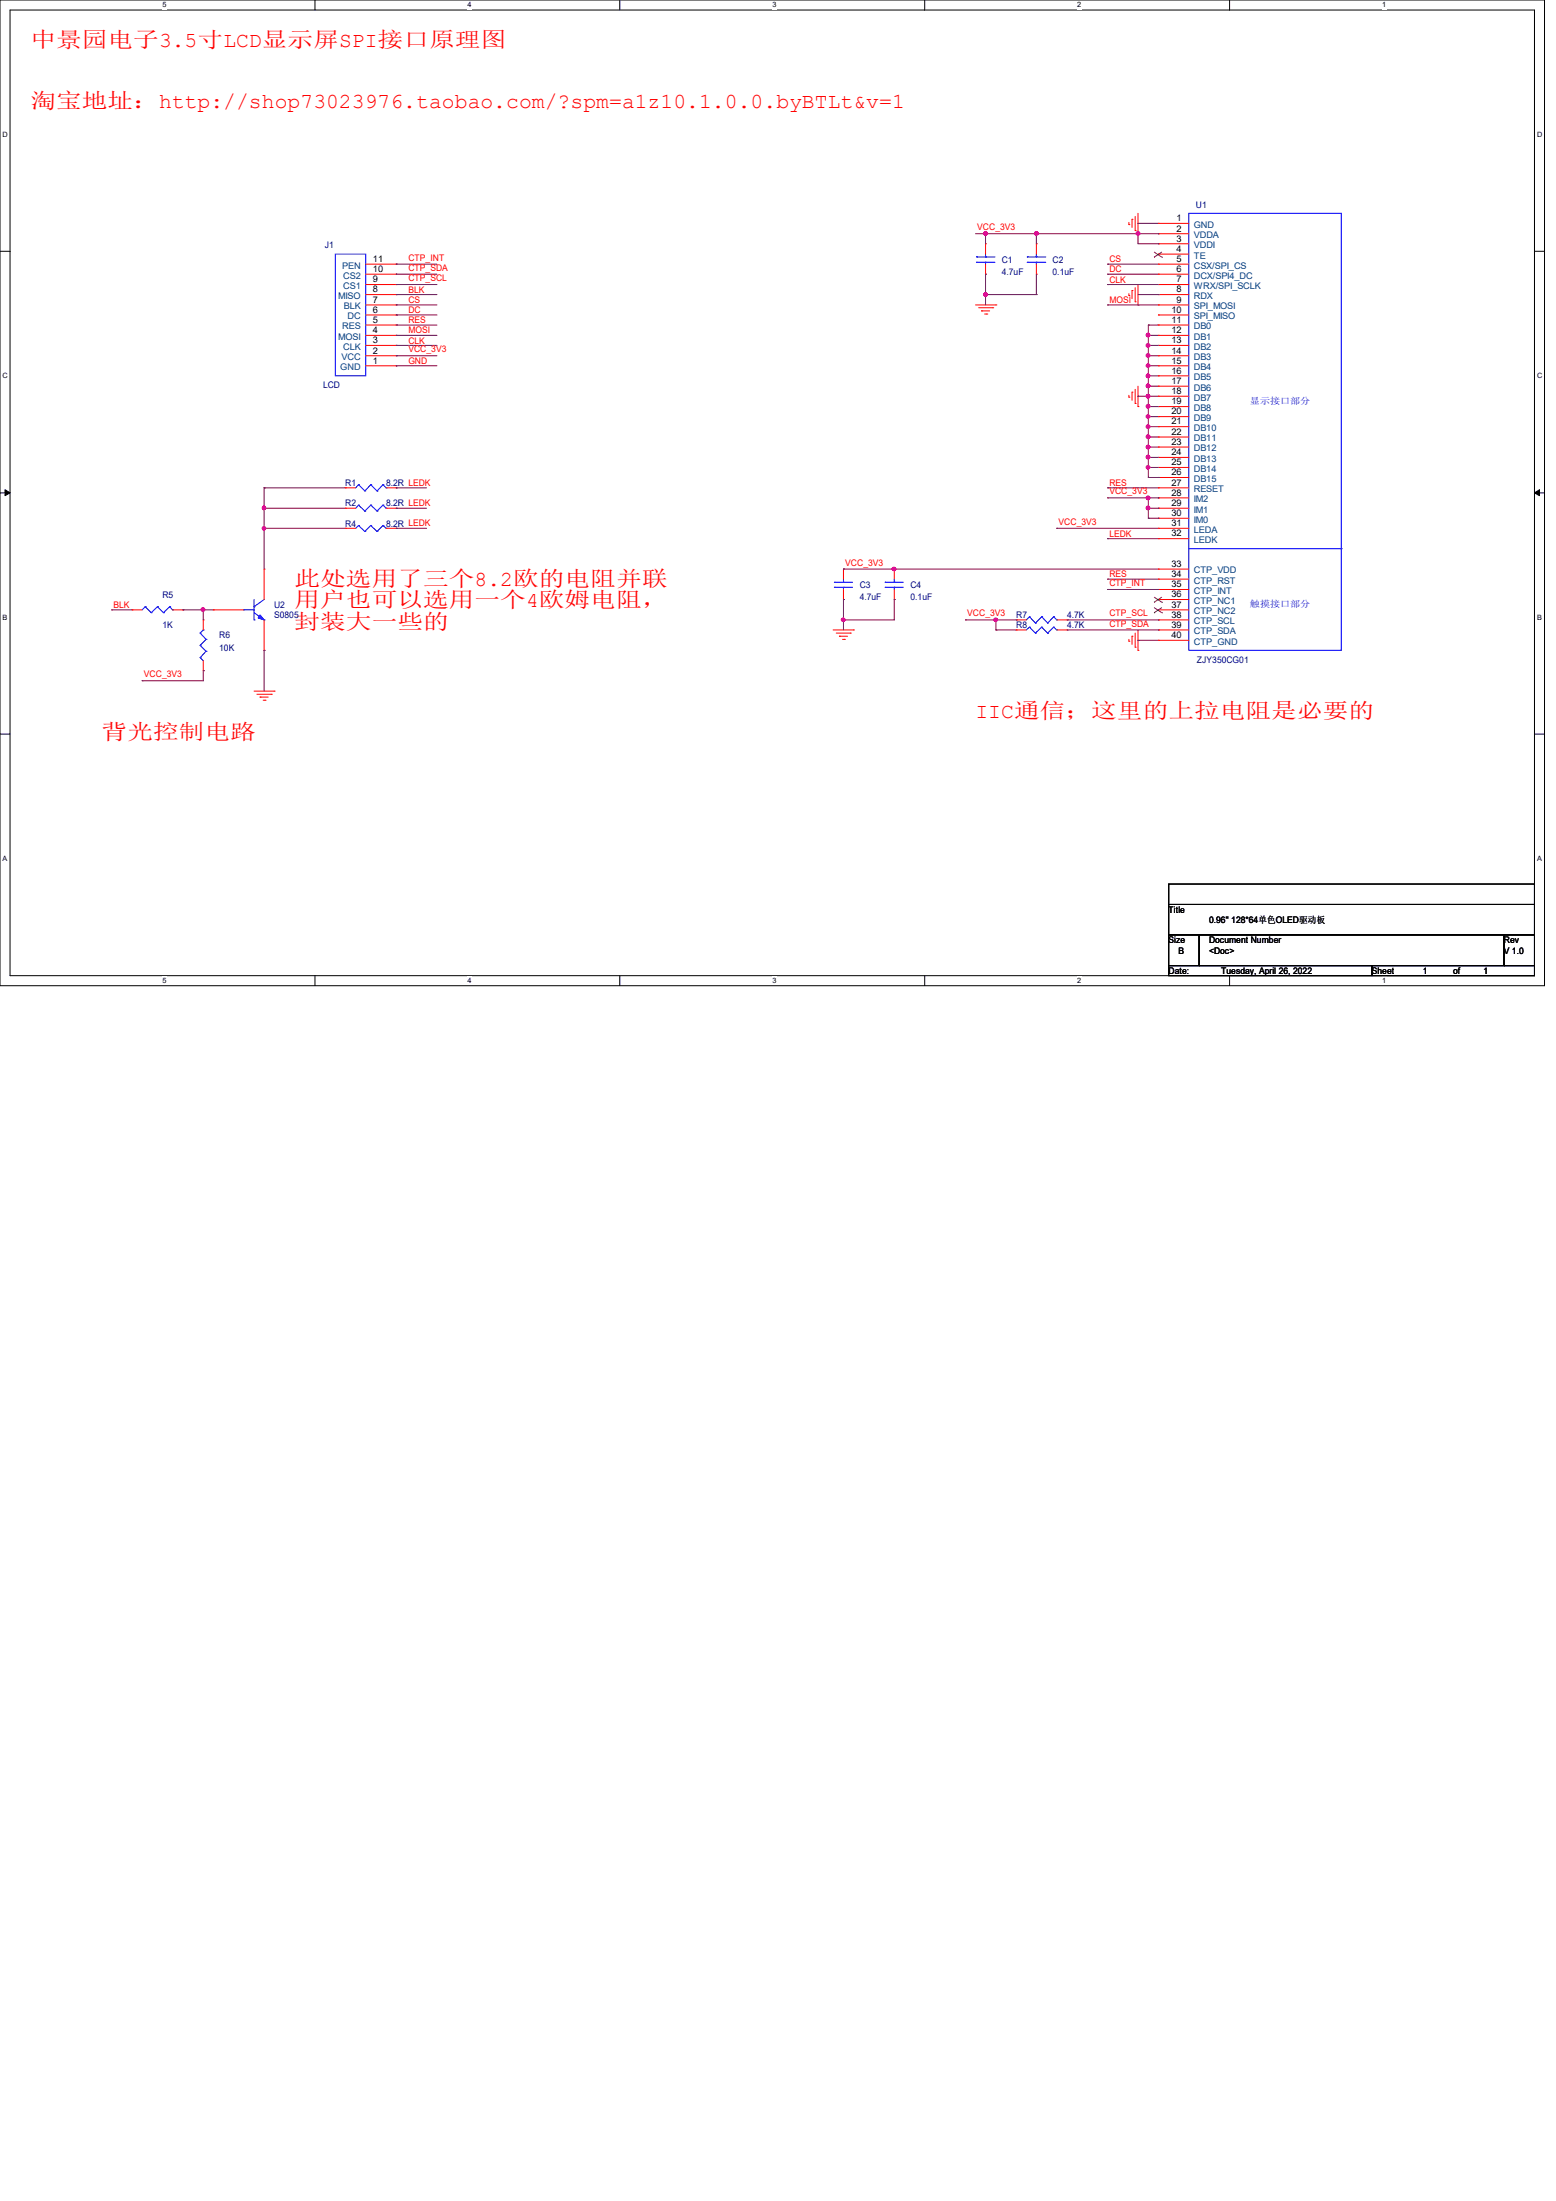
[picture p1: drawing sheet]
<svg xmlns="http://www.w3.org/2000/svg" width="210mm" height="297mm" viewBox="0 0 210 297" stroke-linecap="round" stroke-linejoin="round" font-family="sans-serif">
<path d="M0 0h208.4v133h-208.4zM1.4 1.4h205.7v130.3h-205.7z" fill="none" stroke="#000" stroke-width=".13"/>
<g fill="#fff">
<path d="M21.9 .1h.6v1.1h-.6z"/>
<path d="M21.9 131.8h.6v1.1h-.6z"/>
</g>
<path d="M42.5 0v1.4M42.5 131.7v1.3" fill="none" stroke="#000" stroke-width=".13"/>
<g fill="#fff">
<path d="M63.1 .1h.5v1.1h-.5z"/>
<path d="M63.1 131.8h.5v1.1h-.5z"/>
</g>
<path d="M83.7 0v1.4M83.7 131.7v1.3" fill="none" stroke="#000" stroke-width=".13"/>
<g fill="#fff">
<path d="M104.2 .1h.6v1.1h-.6z"/>
<path d="M104.2 131.8h.6v1.1h-.6z"/>
</g>
<path d="M124.8 0v1.4M124.8 131.7v1.3" fill="none" stroke="#000" stroke-width=".13"/>
<g fill="#fff">
<path d="M145.4 .1h.5v1.1h-.5z"/>
<path d="M145.4 131.8h.5v1.1h-.5z"/>
</g>
<path d="M165.9 0v1.4M165.9 131.7v1.3" fill="none" stroke="#000" stroke-width=".13"/>
<g fill="#fff">
<path d="M186.5 .1h.6v1.1h-.6z"/>
<path d="M186.5 131.8h.6v1.1h-.6z"/>
<path d="M.3 17.6h.8v1.1h-.8z"/>
<path d="M207.4 17.6h.8v1.1h-.8z"/>
<path d="M.3 50.2h.8v1.1h-.8z"/>
<path d="M207.4 50.2h.8v1.1h-.8z"/>
</g>
<path d="M0 33.9h1.4M207.1 33.9h1.3" fill="none" stroke="#000" stroke-width=".13"/>
<g fill="#fff">
<path d="M.3 82.8h.7v1.1h-.7z"/>
<path d="M207.4 82.8h.7v1.1h-.7z"/>
</g>
<path d="M0 66.5h1.4M207.1 66.5h1.3" fill="none" stroke="#000" stroke-width=".13"/>
<path d="M.7 66.1l.7 .4-.7 .4zM207.1 66.5l.7-.4v.8z" fill="#000" stroke="#000" stroke-width=".13"/>
<g fill="#fff">
<path d="M.3 115.3h.7v1.1h-.7z"/>
<path d="M207.4 115.3h.7v1.1h-.7z"/>
</g>
<path d="M0 99.1h1.4M207.1 99.1h1.3M157.7 119.3h49.4v2.7h-49.4zM157.7 122h49.4v4.2h-49.4zM157.7 126.2h4.1v4.1h-4.1zM157.7 130.3h27.5v1.4h-27.5zM161.8 126.2h41.2v4.1h-41.2zM185.2 130.3h21.9v1.4h-21.9zM203 126.2h4.1v4.1h-4.1z" fill="none" stroke="#000" stroke-width=".13"/>
<g fill="none" stroke="#f00" stroke-width=".13">
<path d="M49.4 39.8h4.1M49.4 38.4h4.1M49.4 37h4.1M49.4 35.6h4.1M53.5 39.8h.1M53.5 38.4h.1M53.5 37h.1M53.5 35.6h.1M133 37h.1M133 32.9h.1M133 32.9v1.4M133 35.6v1.4"/>
<path d="M139.9 37h.1M139.9 32.9h.1M139.9 32.9v1.4M139.9 35.6v1.4M152.4 39.9h.1M152.4 30.3h.1M152.4 30v.3M152.4 39.6v.3M152.8 39.2h.1M152.8 29.6h.1M152.8 29.6v1.1M152.8 39.2v1.1"/>
<path d="M153.2 31.1h.1M153.2 29.2v1.9M153.2 38.8v1.9M153.6 31.5h.1M153.6 28.8v2.7M153.6 38.4v2.7M156.3 30.1h.1M156.3 31.5h.1M156.3 32.9h.1M156.3 34.3h.1M156.3 35.6h.1M156.3 37h.1"/>
<path d="M156.3 38.4h.1M156.3 39.8h.1M156.3 39.8h4.1M156.3 38.4h4.1M156.3 37h4.1M156.3 35.6h4.1M156.3 30.1h4.1M156.3 31.5h4.1M156.3 32.9h4.1M156.3 34.3h4.1M49.4 41.1h4.1M49.4 49.4h4.1"/>
<path d="M49.4 48h4.1M49.4 46.6h4.1M49.4 45.3h4.1M49.4 43.9h4.1M49.4 42.5h4.1M53.5 49.4h.1M53.5 48h.1M53.5 46.6h.1M53.5 45.3h.1M53.5 43.9h.1M53.5 42.5h.1M53.5 41.1h.1"/>
<path d="M131.7 41.1h2.7M132.1 41.5h1.9M132.5 42h.1M132.5 42h1.1M132.9 42.4h.3M133.2 42.4h.1M134 41.5h.1M134.4 41.1h.1M152.4 53.6h.1M152.4 53.3v.3M152.8 52.9h.1M152.8 52.9v1.1"/>
<path d="M153.2 40.7h.1M153.2 54.4h.1M153.2 52.5v1.9M153.6 41.1h.1M153.6 54.9h.1M153.6 52.1v2.8M156.3 41.1h.1M156.3 42.5h.1M156.3 43.9h.1M156.3 45.3h.1M156.3 46.6h.1M156.3 48h.1"/>
<path d="M156.3 49.4h.1M156.3 50.7h.1M156.3 52.1h.1M156.3 53.5h.1M156.3 54.9h.1M156.3 56.2h.1M156.3 57.6h.1M156.3 59h.1M156.3 41.1h4.1M156.3 49.4h4.1M156.3 48h4.1M156.3 46.6h4.1"/>
<path d="M156.3 45.3h4.1M156.3 43.9h4.1M156.3 42.5h4.1M156.3 50.7h4.1M156.3 52.1h4.1M156.3 53.5h4.1M156.3 54.9h4.1M156.3 56.2h4.1M156.3 57.6h4.1M156.3 59h4.1M35.6 76.8h.1M35.6 76.8v4.1"/>
<path d="M46.6 68.6h.1M46.6 65.8h.1M46.6 71.3h.1M46.6 68.6h1.4M46.6 65.8h1.4M46.6 71.3h1.4M52.1 68.6h1.4M52.1 65.8h1.4M52.1 71.3h1.4M53.5 68.6h.1M53.5 65.8h.1M53.5 71.3h.1"/>
<path d="M113.8 76.8h.1M113.8 76.8v1.3M113.8 79.5v1.4M120.7 76.8h.1M120.7 76.8v1.3M120.7 79.5v1.4M156.3 60.3h.1M156.3 61.7h.1M156.3 63.1h.1M156.3 64.4h.1M156.3 65.8h.1M156.3 67.2h.1"/>
<path d="M156.3 68.6h.1M156.3 69.9h.1M156.3 71.3h.1M156.3 72.7h.1M156.3 76.8h.1M156.3 78.1h.1M156.3 79.5h.1M156.3 68.6h4.1M156.3 65.8h4.1M156.3 60.3h4.1M156.3 61.7h4.1M156.3 63.1h4.1"/>
<path d="M156.3 64.4h4.1M156.3 67.2h4.1M156.3 69.9h4.1M156.3 71.3h4.1M156.3 72.7h4.1M156.3 76.8h4.1M156.3 78.1h4.1M156.3 79.5h4.1M17.8 82.3h.1M17.8 82.3h1.4M23.3 82.3h1.4M24.7 82.3h.1"/>
<path d="M27.4 90.5h.1M27.4 83.7h.1M27.4 83.7v1.3M27.4 89.2v1.3M28.8 82.3h.1M28.8 82.3h4.1M34.3 93.3h2.7M34.7 93.7h1.9M35.1 94.1h.1M35.1 94.1h1.1M35.5 94.5h.3M35.6 87.8h.1"/>
<path d="M35.6 83.7v4.1M35.8 94.5h.1M36.6 93.7h.1M37 93.3h.1M112.4 85h2.8M112.9 85.4h1.9M113.3 85.9h.1M113.3 85.9h1.1M113.7 86.3h.3M113.8 80.9h.1M114 86.3h.1M114.8 85.4h.1"/>
<path d="M115.2 85h.1M120.7 80.9h.1M137.2 85h.1M137.2 83.7h.1M137.2 85h1.3M137.2 83.7h1.3M142.6 85h1.4M142.6 83.7h1.4M144 85h.1M144 83.7h.1M152.4 86.5h.1M152.4 86.3v.2"/>
<path d="M152.8 85.9h.1M152.8 85.9v1.1M153.2 87.3h.1M153.2 85.4v1.9M153.6 87.8h.1M153.6 85v2.8M156.3 80.9h.1M156.3 82.3h.1M156.3 83.7h.1M156.3 85h.1M156.3 86.4h.1M156.3 85h4.1"/>
<path d="M156.3 82.3h4.1M156.3 83.7h4.1M156.3 80.9h4.1M156.3 86.4h4.1"/>
</g>
<g fill="none" stroke="#00f" stroke-width=".13">
<path d="M45.3 34.3h4.1v16.4h-4.1zM131.8 34.7h.1M131.8 35.4h.1M131.8 34.7h2.5M131.8 35.4h2.5M133 35.4h.1M133 34.7h.1M133 34.3v.4M133 35.4v.2M138.6 34.7h.1M138.6 35.4h.1M138.6 34.7h2.5"/>
<path d="M138.6 35.4h2.5M139.9 35.4h.1M139.9 34.7h.1M139.9 34.3v.4M139.9 35.4v.2M160.4 28.8h20.6v59h-20.6zM48.4 68.2h.1M48.4 65.4h.1M48.4 70.9h.1M48.4 68.2l-.4 .4M48.4 68.2l.8 .8M48.4 65.4l-.4 .4"/>
<path d="M48.4 65.4l.8 .9M48.4 70.9l-.4 .4M48.4 70.9l.8 .8M49.2 69h.1M49.2 66.3h.1M49.2 71.7h.1M50 68.2h.1M50 65.4h.1M50 70.9h.1M50 68.2l-.8 .8M50 68.2l.9 .8M50 65.4l-.8 .9"/>
<path d="M50 65.4l.9 .9M50 70.9l-.8 .8M50 70.9l.9 .8M50.9 69h.1M50.9 66.3h.1M50.9 71.7h.1M51.7 68.2h.1M51.7 65.4h.1M51.7 70.9h.1M51.7 68.2l-.8 .8M51.7 68.2l.4 .4M51.7 65.4l-.8 .9"/>
<path d="M51.7 65.4l.4 .4M51.7 70.9l-.8 .8M51.7 70.9l.4 .4M52.1 68.6h.1M52.1 65.8h.1M52.1 71.3h.1M112.6 78.6h.1M112.6 79.2h.1M112.6 78.6h2.5M112.6 79.2h2.5M113.8 79.2h.1M113.8 78.6h.1"/>
<path d="M113.8 78.1v.5M113.8 79.2v.3M119.5 78.6h.1M119.5 79.2h.1M119.5 78.6h2.4M119.5 79.2h2.4M120.7 79.2h.1M120.7 78.6h.1M120.7 78.1v.5M120.7 79.2v.3M160.4 74h20.6M181 74h.1"/>
<path d="M19.6 81.9h.1M19.6 81.9l-.4 .4M19.6 81.9l.8 .8M20.4 82.7h.1M21.3 81.9h.1M21.3 81.9l-.9 .8M21.3 81.9l.8 .8M22.1 82.7h.1M22.9 81.9h.1M22.9 81.9l-.8 .8M22.9 81.9l.4 .4M23.3 82.3h.1"/>
<path d="M27 88.7h.1M27 87.1h.1M27 85.4h.1M27 88.7l.4 .5M27 87.1l.8 .8M27 85.4l.8 .9M27.4 85h.1M27.4 85l-.4 .4M27.8 87.9h.1M27.8 86.3h.1M27.8 87.9l-.8 .8M27.8 86.3l-.8 .8"/>
<path d="M32.9 82.3h.1M32.9 82.3h1.4M34.3 83.7h.1M34.3 81.9h.1M34.3 80.9v2.8M34.3 82.7l1.3 1M35.6 83.7h.1M35.6 80.9l-1.3 1M138.9 84.6h.1M138.9 83.2h.1M138.9 84.6l-.4 .4M138.9 84.6l.8 .8"/>
<path d="M138.9 83.2l-.4 .5M138.9 83.2l.8 .9M139.7 85.4h.1M139.7 84.1h.1M140.6 84.6h.1M140.6 83.2h.1M140.6 84.6l-.9 .8M140.6 84.6l.8 .8M140.6 83.2l-.9 .9M140.6 83.2l.8 .9M141.4 85.4h.1M141.4 84.1h.1"/>
<path d="M142.2 84.6h.1M142.2 83.2h.1M142.2 84.6l-.8 .8M142.2 84.6l.4 .4M142.2 83.2l-.8 .9M142.2 83.2l.4 .5M142.6 85h.1M142.6 83.7h.1"/>
</g>
<path d="M35.1 83l.5 .7-.8-.3z" fill="#00f" stroke="#00f" stroke-width=".13"/>
<path d="M155.8 34.7h.1M155.8 34l1 .7M156.8 34.7h.1M156.8 34l-1 .7M155.8 81.3h.1M155.8 82.7h.1M155.8 80.6l1 .7M155.8 82l1 .7M156.8 81.3h.1M156.8 82.7h.1M156.8 80.6l-1 .7M156.8 82l-1 .7" fill="none" stroke="#804000" stroke-width=".13"/>
<g fill="none" stroke="#800040" stroke-width=".13">
<path d="M53.5 39.8h.1M53.5 35.6h.1M53.5 37h.1M53.5 38.4h.1M53.5 35.6h5.5M53.5 37h5.5M53.5 38.4h5.5M53.5 39.8h5.5M131.7 31.5h24.6M133 31.5h.1M133 39.8h.1M133 37h.1"/>
<path d="M133 39.8h6.9M133 31.5v1.4M133 37v4.1M139.9 31.5h.1M139.9 39.8h.1M139.9 31.5v1.4M139.9 37v2.8M149.5 35.6h.1M149.5 37h.1M149.5 38.4h.1M149.5 35.6h6.8M149.5 37h6.8"/>
<path d="M149.5 38.4h6.8M153.6 31.5h.1M153.6 30.1h.1M153.6 31.5v1.4h2.7M153.6 39.8h2.7M153.6 30.1h2.7M156.3 31.5h.1M156.3 32.9h.1M156.3 39.8h.1M53.5 41.1h.1M53.5 42.5h.1M53.5 43.9h.1"/>
<path d="M53.5 45.3h.1M53.5 46.6h.1M53.5 49.4h.1M53.5 48h.1M53.5 41.1h5.5M53.5 42.5h5.5M53.5 43.9h5.5M53.5 45.3h5.5M53.5 46.6h5.5M53.5 49.4h5.5M53.5 48h5.5M149.5 41.1h.1"/>
<path d="M149.5 41.1h6.8M153.6 53.5h.1M153.6 53.5h2.7M155 43.9h.1M155 45.3h.1M155 46.6h.1M155 48h.1M155 49.4h.1M155 50.7h.1M155 52.1h.1M155 53.5h.1M155 54.9h.1"/>
<path d="M155 56.2h.1M155 57.6h.1M155 59h.1M155 43.9h1.3M155 45.3h1.3M155 46.6h1.3M155 49.4h1.3M155 48h1.3M155 43.9v20.5M155 50.7h1.3M155 52.1h1.3M155 54.9h1.3"/>
<path d="M155 56.2h1.3M155 57.6h1.3M155 59h1.3M35.6 71.3h.1M35.6 68.6h.1M35.6 65.8h.1M35.6 71.3h11M35.6 68.6h11M35.6 65.8h11M35.6 65.8v11M53.5 71.3h.1M53.5 68.6h.1"/>
<path d="M53.5 65.8h.1M53.5 71.3h4.1M53.5 68.6h4.1M53.5 65.8h4.1M113.8 76.8h.1M113.8 76.8h42.5M120.7 76.8h.1M142.6 71.3h.1M142.6 71.3h13.7M149.5 65.8h.1M149.5 67.2h.1M149.5 72.7h.1"/>
<path d="M149.5 78.1h.1M149.5 79.5h.1M149.5 65.8h6.8M149.5 67.2h6.8M149.5 72.7h6.8M149.5 78.1h6.8M149.5 79.5h6.8M155 60.3h.1M155 61.7h.1M155 63.1h.1M155 64.4h.1M155 68.6h.1"/>
<path d="M155 69.9h.1M155 68.6h1.3M155 67.2v2.7M155 64.4h1.3M155 60.3h1.3M155 61.7h1.3M155 63.1h1.3M155 69.9h1.3M156.3 64.4h.1M156.3 68.6h.1M156.3 67.2h.1M156.3 69.9h.1"/>
<path d="M15.1 82.3h.1M15.1 82.3h2.7M19.2 91.9h.1M24.7 82.3h.1M24.7 82.3h4.1M27.4 82.3h.1M27.4 90.5h.1M27.4 82.3v1.4M27.4 90.5v1.4h-8.2M35.6 87.8h.1M35.6 87.8v5.5M113.8 80.9h.1"/>
<path d="M113.8 83.7h.1M113.8 80.9v4.1M120.7 80.9h.1M120.7 80.9v2.8h-6.9M130.3 83.7h.1M130.3 83.7h6.9M134.4 85h.1M134.4 83.7h.1M134.4 85h2.8M134.4 83.7v1.3M137.2 83.7h.1M144 83.7h12.3"/>
<path d="M144 85h12.3M153.6 86.4h.1M153.6 86.4h2.7M156.3 83.7h.1M156.3 85h.1"/>
</g>
<g fill="#f0f" stroke="#f0f" stroke-width=".13">
<circle cx="27.4" cy="82.3" r=".25"/>
<circle cx="35.6" cy="68.5" r=".24"/>
<circle cx="35.6" cy="71.3" r=".24"/>
<circle cx="133" cy="31.5" r=".25"/>
<circle cx="153.6" cy="31.5" r=".25"/>
<circle cx="120.7" cy="76.8" r=".24"/>
<circle cx="139.9" cy="31.5" r=".25"/>
<circle cx="133" cy="39.8" r=".25"/>
<circle cx="113.8" cy="83.6" r=".24"/>
<circle cx="154.9" cy="45.2" r=".25"/>
<circle cx="154.9" cy="46.6" r=".25"/>
<circle cx="154.9" cy="48" r=".25"/>
<circle cx="154.9" cy="49.4" r=".24"/>
<circle cx="154.9" cy="50.7" r=".25"/>
<circle cx="154.9" cy="52.1" r=".25"/>
<circle cx="154.9" cy="53.5" r=".25"/>
<circle cx="154.9" cy="54.8" r=".25"/>
<circle cx="154.9" cy="56.2" r=".24"/>
<circle cx="154.9" cy="57.6" r=".25"/>
<circle cx="154.9" cy="58.9" r=".25"/>
<circle cx="154.9" cy="60.3" r=".25"/>
<circle cx="154.9" cy="61.7" r=".25"/>
<circle cx="154.9" cy="63.1" r=".24"/>
<circle cx="134.4" cy="83.6" r=".24"/>
<circle cx="154.9" cy="67.2" r=".25"/>
<circle cx="154.9" cy="68.5" r=".25"/>
</g>
<g font-size="2.9" fill="#f00">
<text x="4.1" y="6.4">中景园电子3.5寸LCD显示屏SPI接口原理图</text>
<text x="4.1" y="14.6">淘宝地址：http://shop73023976.taobao.com/?spm=a1z10.1.0.0.byBTLt&amp;v=1</text>
<text x="39.8" y="79.1">此处选用了三个8.2欧的电阻并联</text>
<text x="39.8" y="82">用户也可以选用一个4欧姆电阻，</text>
<text x="39.8" y="84.8">封装大一些的</text>
<text x="13.7" y="99.7">背光控制电路</text>
<text x="131.7" y="96.9">IIC通信；这里的上拉电阻是必要的</text>
</g>
<g font-size="1.2">
<text x="158.8" y="29.8">1</text>
<text x="50.3" y="35.3">11</text>
<text x="158.8" y="31.2">2</text>
<text x="158.8" y="32.6">3</text>
<text x="158.8" y="34">4</text>
<text x="158.8" y="35.3">5</text>
<text x="50.3" y="40.9">7</text>
<text x="50.3" y="39.5">8</text>
<text x="50.3" y="38.1">9</text>
<text x="50.3" y="36.7">10</text>
<text x="158.8" y="36.7">6</text>
<text x="158.8" y="38.1">7</text>
<text x="158.8" y="39.5">8</text>
<text x="158.8" y="40.9">9</text>
<text x="50.3" y="47.7">2</text>
<text x="50.3" y="46.3">3</text>
<text x="50.3" y="45">4</text>
<text x="50.3" y="43.6">5</text>
<text x="50.3" y="42.2">6</text>
<text x="158.1" y="42.2">10</text>
<text x="158.1" y="43.6">11</text>
<text x="158.1" y="45">12</text>
<text x="158.1" y="46.3">13</text>
<text x="158.1" y="47.7">14</text>
<text x="50.3" y="49.1">1</text>
<text x="158.1" y="49.1">15</text>
<text x="158.1" y="50.4">16</text>
<text x="158.1" y="51.8">17</text>
<text x="158.1" y="53.2">18</text>
<text x="158.1" y="54.6">19</text>
<text x="158.1" y="55.9">20</text>
<text x="158.1" y="57.3">21</text>
<text x="158.1" y="58.7">22</text>
<text x="158.1" y="60">23</text>
<text x="158.1" y="61.4">24</text>
<text x="158.1" y="62.8">25</text>
<text x="158.1" y="64.1">26</text>
<text x="158.1" y="65.5">27</text>
<text x="158.1" y="66.9">28</text>
<text x="158.1" y="68.3">29</text>
<text x="158.1" y="69.6">30</text>
<text x="158.1" y="71">31</text>
<text x="158.1" y="72.4">32</text>
<text x="158.1" y="76.5">33</text>
<text x="158.1" y="77.9">34</text>
<text x="158.1" y="79.2">35</text>
<text x="158.1" y="80.6">36</text>
<text x="158.1" y="82">37</text>
<text x="158.1" y="83.4">38</text>
<text x="158.1" y="84.7">39</text>
<text x="158.1" y="86.1">40</text>
<text x="157.7" y="123.2">Title</text>
<text x="163.2" y="124.6">0.96'' 128*64单色OLED驱动板</text>
<text x="157.7" y="127.3">Size</text>
<text x="157.7" y="131.4">Date:</text>
<text x="159.1" y="128.7">B</text>
<text x="163.2" y="127.3">Document Number</text>
<text x="163.2" y="128.7">&lt;Doc&gt;</text>
<text x="164.8" y="131.4">Tuesday, April 26, 2022</text>
<text x="185.1" y="131.4">Sheet</text>
<text x="192" y="131.4">1</text>
<text x="196.1" y="131.4">of</text>
<text x="200.2" y="131.4">1</text>
<text x="203" y="127.3">Rev</text>
<text x="203" y="128.7">V 1.0</text>
</g>
<g font-size="1.2" fill="#000080">
<text x="161.4" y="28">U1</text>
<text x="43.9" y="33.5">J1</text>
<text x="135.2" y="35.4">C1</text>
<text x="142.1" y="35.4">C2</text>
<text x="135.2" y="37">4.7uF</text>
<text x="142.1" y="37">0.1uF</text>
<text x="43.6" y="52.4">LCD</text>
<text x="46.6" y="65.6">R1</text>
<text x="52.1" y="65.6">8.2R LEDK</text>
<text x="46.6" y="68.3">R2</text>
<text x="46.6" y="71.1">R4</text>
<text x="52.1" y="68.3">8.2R LEDK</text>
<text x="52.1" y="71.1">8.2R LEDK</text>
<text x="21.9" y="80.7">R5</text>
<text x="37" y="82">U2</text>
<text x="37" y="83.4">S0805</text>
<text x="116" y="79.3">C3</text>
<text x="116" y="80.9">4.7uF</text>
<text x="122.9" y="79.3">C4</text>
<text x="122.9" y="80.9">0.1uF</text>
<text x="137.1" y="83.4">R7</text>
<text x="144" y="83.4">4.7K</text>
<text x="21.9" y="84.8">1K</text>
<text x="29.6" y="86.1">R6</text>
<text x="29.6" y="87.8">10K</text>
<text x="137.1" y="84.8">R8</text>
<text x="144" y="84.8">4.7K</text>
<text x="161.5" y="89.5">ZJY350CG01</text>
</g>
<g font-size="1.2" fill="#f00">
<text x="55.1" y="35.2">CTP_INT</text>
<text x="131.9" y="31.1">VCC_3V3</text>
<text x="149.7" y="35.4">CS</text>
<text x="55.1" y="40.9">CS</text>
<text x="55.1" y="39.5">BLK</text>
<text x="55.1" y="36.5">CTP_SDA</text>
<text x="55.1" y="37.9">CTP_SCL</text>
<text x="149.7" y="36.7">DC</text>
<text x="149.7" y="38.1">CLK</text>
<text x="149.7" y="40.9">MOSI</text>
<text x="55.1" y="42.2">DC</text>
<text x="55.1" y="43.6">RES</text>
<text x="55.1" y="45">MOSI</text>
<text x="55.1" y="46.4">CLK</text>
<text x="55.1" y="47.5">VCC_3V3</text>
<text x="55.1" y="49.1">GND</text>
<text x="149.7" y="65.6">RES</text>
<text x="142.9" y="70.8">VCC_3V3</text>
<text x="149.7" y="66.7">VCC_3V3</text>
<text x="114.1" y="76.3">VCC_3V3</text>
<text x="149.7" y="72.4">LEDK</text>
<text x="149.7" y="77.9">RES</text>
<text x="15.3" y="82">BLK</text>
<text x="130.5" y="83.2">VCC_3V3</text>
<text x="149.7" y="79.1">CTP_INT</text>
<text x="149.7" y="83.2">CTP_SCL</text>
<text x="149.7" y="84.5">CTP_SDA</text>
<text x="19.4" y="91.4">VCC_3V3</text>
</g>
<g font-size="1.2" fill="#004080">
<text x="161.1" y="30.7">GND</text>
<text x="161.1" y="32.1">VDDA</text>
<text x="161.1" y="33.5">VDDI</text>
<text x="161.1" y="34.9">TE</text>
<text x="45.6" y="40.3">MISO</text>
<text x="46.2" y="36.2">PEN</text>
<text x="46.3" y="39">CS1</text>
<text x="46.3" y="37.6">CS2</text>
<text x="46.4" y="41.7">BLK</text>
<text x="161.1" y="36.2">CSX/SPI_CS</text>
<text x="161.1" y="37.6">DCX/SPI4_DC</text>
<text x="161.1" y="39">WRX/SPI_SCLK</text>
<text x="161.1" y="40.3">RDX</text>
<text x="161.1" y="41.7">SPI_MOSI</text>
<text x="45.6" y="45.8">MOSI</text>
<text x="46.2" y="44.5">RES</text>
<text x="46.3" y="47.2">CLK</text>
<text x="46.9" y="43.1">DC</text>
<text x="161.1" y="43.1">SPI_MISO</text>
<text x="161.1" y="44.5">DB0</text>
<text x="161.1" y="45.8">DB1</text>
<text x="161.1" y="47.2">DB2</text>
<text x="45.9" y="50">GND</text>
<text x="46.1" y="48.6">VCC</text>
<text x="161.1" y="48.6">DB3</text>
<text x="161.1" y="50">DB4</text>
<text x="161.1" y="51.3">DB5</text>
<text x="161.1" y="52.7">DB6</text>
<text x="161.1" y="54.1">DB7</text>
<text x="161.1" y="55.5">DB8</text>
<text x="161.1" y="56.8">DB9</text>
<text x="161.1" y="58.2">DB10</text>
<text x="161.1" y="59.6">DB11</text>
<text x="161.1" y="60.9">DB12</text>
<text x="161.1" y="62.3">DB13</text>
<text x="161.1" y="63.7">DB14</text>
<text x="161.1" y="65">DB15</text>
<text x="161.1" y="66.4">RESET</text>
<text x="161.1" y="67.8">IM2</text>
<text x="161.1" y="69.2">IM1</text>
<text x="161.1" y="70.5">IM0</text>
<text x="161.1" y="71.9">LEDA</text>
<text x="161.1" y="73.3">LEDK</text>
<text x="161.1" y="77.4">CTP_VDD</text>
<text x="161.1" y="78.7">CTP_RST</text>
<text x="161.1" y="80.1">CTP_INT</text>
<text x="161.1" y="81.5">CTP_NC1</text>
<text x="161.1" y="82.9">CTP_NC2</text>
<text x="161.1" y="84.2">CTP_SCL</text>
<text x="161.1" y="85.6">CTP_SDA</text>
<text x="161.1" y="87">CTP_GND</text>
</g>
<g font-size="1.2" fill="#00f">
<text x="168.7" y="54.5">显示接口部分</text>
<text x="168.7" y="81.9">触摸接口部分</text>
</g>
<g font-size="1">
<text x="21.9" y="1">5</text>
<text x="63.1" y="1">4</text>
<text x="104.2" y="1">3</text>
<text x="145.4" y="1">2</text>
<text x="186.5" y="1">1</text>
<text x=".3" y="18.5">D</text>
<text x="207.5" y="18.5">D</text>
<text x=".3" y="51">C</text>
<text x="207.5" y="51">C</text>
<text x=".3" y="83.6">B</text>
<text x="207.5" y="83.6">B</text>
<text x=".3" y="116.2">A</text>
<text x="207.5" y="116.2">A</text>
<text x="21.9" y="132.7">5</text>
<text x="63.1" y="132.7">4</text>
<text x="104.2" y="132.7">3</text>
<text x="145.4" y="132.7">2</text>
<text x="186.5" y="132.7">1</text>
</g>
</svg>
